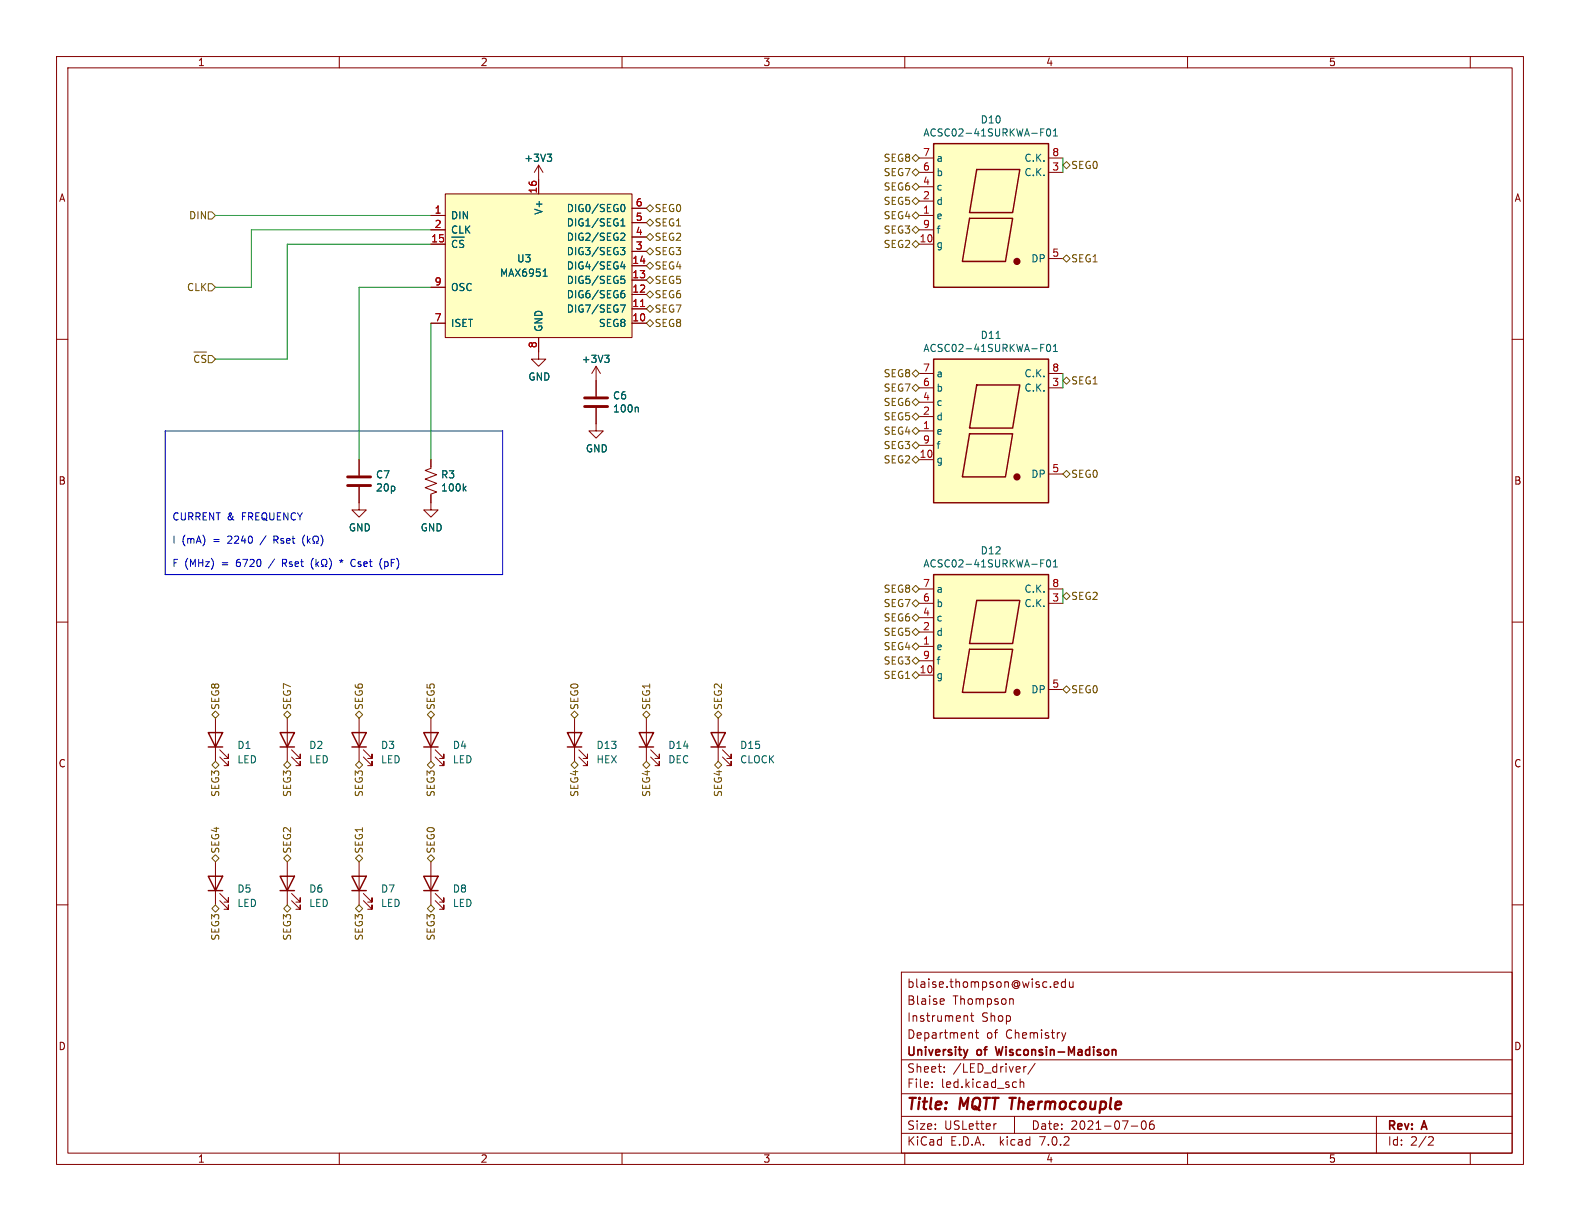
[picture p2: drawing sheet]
<svg xmlns="http://www.w3.org/2000/svg" width="279mm" height="216mm" viewBox="0 0 279 216" stroke-linecap="round" stroke-linejoin="round" font-family="sans-serif">
<g fill="none" stroke="#840000" stroke-width=".18">
<path d="M10 10h259.4v195.9h-259.4zM12 12h255.4v191.9h-255.4zM60 10v2M110 10v2M160 10v2M210 10v2M260 10v2M76.2 38.1h2.5M78.7 34.3h33.1v25.4h-33.1zM95.2 29.2v5.1M95.2 29.2l-.7 1.3M95.2 29.2l.8 1.3"/>
<path d="M111.8 39.4h2.5M111.8 36.8h2.5M162.6 38.1h2.5M162.6 35.6h2.5M162.6 30.5h2.5M162.6 33h2.5M162.6 27.9h2.5M185.4 30.5h2.6M185.4 27.9h2.6M10 60h2M76.2 43.2h2.5M76.2 40.6h2.5"/>
<path d="M76.2 57.2h2.5M76.2 50.8h2.5M95.2 59.7v3.8h1.3l-1.3 1.3-1.2-1.3h1.2M111.8 57.2h2.5M111.8 54.6h2.5M111.8 52.1h2.5M111.8 49.5h2.5M111.8 47h2.5M111.8 44.5h2.5M111.8 41.9h2.5M162.6 43.2h2.5M162.6 40.6h2.5"/>
<path d="M185.4 45.7h2.6M267.4 60h2M105.4 72.1v4.1h1.3l-1.3 1.3-1.3-1.3h1.3M105.4 64.8l-.8 1.2M105.4 64.8v5.3M105.4 64.8l.8 1.2M162.6 76.2h2.5M162.6 73.7h2.5M162.6 68.6h2.5M162.6 71.1h2.5M162.6 66h2.5M162.6 78.7h2.5"/>
<path d="M185.4 68.6h2.6M185.4 66h2.6M63.5 86.1v4.1h1.3l-1.3 1.2-1.3-1.2h1.3M63.5 81.3v2.8M76.2 81.3v1.5l-1 .4 2 .7-2 .8 2 .8-2 .7 2 .8-1 .4v2.8h1.3l-1.3 1.2-1.3-1.2h1.3M162.6 81.3h2.5M185.4 83.8h2.6M10 110h2M162.6 114.3h2.5M162.6 119.4h2.5M162.6 111.8h2.5M162.6 106.7h2.5"/>
<path d="M162.6 109.2h2.5M162.6 104.1h2.5M162.6 116.8h2.5M185.4 106.7h2.6M185.4 104.1h2.6M267.4 110h2M38.1 127v7.6M38.9 133.9l1.5 1.5v-.8v.8h-.8M38.9 132.6l1.5 1.5v-.7v.7h-.8M50.8 127v7.6M51.6 133.9l1.5 1.5v-.8v.8h-.8M51.6 132.6l1.5 1.5v-.7v.7h-.8"/>
<path d="M63.5 127v7.6M64.3 133.9l1.5 1.5v-.8v.8h-.8M64.3 132.6l1.5 1.5v-.7v.7h-.8M76.2 127v7.6M77 133.9l1.5 1.5v-.8v.8h-.8M77 132.6l1.5 1.5v-.7v.7h-.8M101.6 127v7.6M102.4 133.9l1.5 1.5v-.8v.8h-.8M102.4 132.6l1.5 1.5v-.7v.7h-.8M114.3 127v7.6M115.1 133.9l1.5 1.5v-.8v.8h-.8M115.1 132.6l1.5 1.5v-.7v.7h-.8"/>
<path d="M127 127v7.6M127.8 133.9l1.5 1.5v-.8v.8h-.8M127.8 132.6l1.5 1.5v-.7v.7h-.8M185.4 121.9h2.6M10 160h2M38.1 152.4v7.6M38.9 159.3l1.5 1.5v-.8v.8h-.8M38.9 158l1.5 1.5v-.7v.7h-.8M50.8 152.4v7.6M51.6 159.3l1.5 1.5v-.8v.8h-.8M51.6 158l1.5 1.5v-.7v.7h-.8M63.5 152.4v7.6"/>
<path d="M64.3 159.3l1.5 1.5v-.8v.8h-.8M64.3 158l1.5 1.5v-.7v.7h-.8M76.2 152.4v7.6M77 159.3l1.5 1.5v-.8v.8h-.8M77 158l1.5 1.5v-.7v.7h-.8M267.4 160h2M159.4 171.9h108v32h-108zM166.5 176.6l.4 .1 .1 .3-.7 .1M166.9 177.5l-.4 .1M170.9 179.6l.2 .2v.8M171.6 179.6h.6M171.8 179.1v1.3l.4 .2"/>
<path d="M178.8 176.6l.3 .1 .1 .1v.8M186.4 174.4l.2 .2 .4-.1M186.4 173.8l.2-.2h.3l.2 .2v.2l-.7 .1M188.4 173.7l-.4-.1-.3 .3v.4l.1 .2h.6M188.4 173.1v1.5M189.1 173.6l.1 .9 .3 .1 .3-.1M189.8 173.6v1M159.4 197.4h108M159.4 193.4h108M159.4 187.4h108M164.8 192.2v.1M164.8 191.4v.1"/>
<path d="M167 189.5v.1M167 188.7v.1M172.5 182.6h.5M172.7 182.1v1.3l.3 .2M176.2 198.7l-.3 .1M179.4 197.4v3M179.6 191.3l.2 .1M179.8 192.2l-.2 .1M180.4 190.8v1.5M180.4 191.4l.2-.1 .4 .1v.9M181 188.6v1M181.5 188.6l-.3 .1-.2 .2"/>
<path d="M183 188l-1.2 2M187.8 182.6l.3 1M188.1 183.6l-.2 .4M188.5 182.6l-.4 1M200 199.1h1.2M202 198.3l.2-.1a.81 .81 0 0 1 .6 .6 .81 .81 0 0 1-.3 .8l-.2 .1a.81 .81 0 0 1-.6-.6 .81 .81 0 0 1 .3-.8zM204 198.2a.59 .59 0 0 0-.7 .6v.6l.1 .2 .4 .1 .2-.1 .1-.5-.1-.3h-.5l-.2 .3M243.4 197.4v6.5M60 203.9v2M110 203.9v2M159.4 200.4h108M160 203.9v2"/>
<path d="M210 203.9v2M252.8 201l.5 .1 .2 .3-1 1.1h1M260 203.9v2"/>
</g>
<path d="M196.9 185.6h.2l.2 .2v.8" fill="none" stroke="#840000" stroke-width=".3"/>
<g fill="none" stroke="#006464" stroke-width=".18">
<path d="M96.8 27.3h.7l-.4 .4M97.3 27.7l.2 .3v.3l-.2 .2M109.8 40h.7M109.8 39.1l.3-.4v1.3M110 36.2l.1-.1a.68 .68 0 0 1 .4 .7 .68 .68 0 0 1-.4 .6h-.1M184 23.4h.5M184 22.8h.6M185.2 22.9l.2-.1a.68 .68 0 0 1 .4 .6 .68 .68 0 0 1-.4 .7l-.2-.2-.1-.3zM186.3 23.2l.3-.4v1.3M186.3 24.1h.7M80.8 42.6l-.4-.1-.3 .3M82 42.6l-.5-.1-.2 .2"/>
<path d="M96 48.8h.8M96.3 47.8l.1-.2v1.2M109.7 53.9h.9l-.6 1.3M109.7 43.8h.8l-.4 .5 .3 .1 .1 .4-.2 .2h-.4M109.8 48.8h.6M109.9 51.9h.4l.2 .2-.1 .5h-.5M110 41.2l.4 .1 .1 .3-.8 .9h.8M110 49.3h.3l.2 .3-.1 .5h-.4M110.1 46.2l-.3 1h.8M110.4 51.4l-.4 .1M110.4 46.7v.9M106.9 62.8h.8l-.4 .5"/>
<path d="M107.5 63.3l.2 .2v.3l-.2 .3M112.7 72l.2 .2v.7M184 61.5h.5M184 60.9h.6M185.2 61l.2-.1a.68 .68 0 0 1 .4 .6 .68 .68 0 0 1-.4 .7l-.2-.2-.1-.3zM186.3 62.2h.7M186.3 61.3l.3-.4v1.3M82.1 86.3l.3 .5M82.4 86l-.5 .5M184 99.6h.5M184 99h.6M185.2 99.1l.2-.1a.68 .68 0 0 1 .4 .6 .68 .68 0 0 1-.4 .7l-.2-.2-.1-.3z"/>
<path d="M186.3 99.4l.3-.4v1.3M186.3 100.3h.7"/>
</g>
<g fill="#ffffc2" stroke="#ffffc2" stroke-width=".18">
<path d="M165.1 63.5h20.3v25.4h-20.3z"/>
<path d="M165.1 101.6h20.3v25.4h-20.3z"/>
<path d="M165.1 25.4h20.3v25.4h-20.3z"/>
<path d="M78.7 34.3h33.1v25.4h-33.1z"/>
</g>
<g fill="none" stroke="#840000" stroke-width=".25">
<path d="M165.1 25.4h20.3v25.4h-20.3zM171.4 38.6h7.7l-1.3 7.6h-7.6zM172.7 30h7.6l-1.2 7.6h-7.7zM165.1 63.5h20.3v25.4h-20.3zM171.4 76.7h7.7l-1.3 7.6h-7.6zM172.7 68.1h7.6l-1.2 7.6h-7.7zM165.1 101.6h20.3v25.4h-20.3zM171.4 114.8h7.7l-1.3 7.6h-7.6zM172.7 106.2h7.6l-1.2 7.6h-7.7zM36.8 129.5h2.6l-1.3 2.6zM36.8 132.1h2.6M49.5 129.5h2.6l-1.3 2.6z"/>
<path d="M49.5 132.1h2.6M62.2 129.5h2.6l-1.3 2.6zM62.2 132.1h2.6M74.9 129.5h2.6l-1.3 2.6zM74.9 132.1h2.6M100.3 129.5h2.6l-1.3 2.6zM100.3 132.1h2.6M113 129.5h2.6l-1.3 2.6zM113 132.1h2.6M125.7 129.5h2.6l-1.3 2.6zM125.7 132.1h2.6M36.8 154.9h2.6l-1.3 2.6z"/>
<path d="M36.8 157.5h2.6M49.5 154.9h2.6l-1.3 2.6zM49.5 157.5h2.6M62.2 154.9h2.6l-1.3 2.6zM62.2 157.5h2.6M74.9 154.9h2.6l-1.3 2.6zM74.9 157.5h2.6"/>
</g>
<g fill="#840000" stroke="#840000" stroke-width=".25">
<circle cx="179.8" cy="84.3" r=".51"/>
<circle cx="179.8" cy="122.4" r=".51"/>
<circle cx="179.8" cy="46.2" r=".51"/>
</g>
<path d="M103.4 71.9h4M103.4 70.4h4M61.5 85.9h4M61.5 84.3h4" fill="none" stroke="#840000" stroke-width=".51"/>
<path d="M113.3 54.2h.7" fill="none" stroke="#a90000" stroke-width=".18"/>
<g fill="none" stroke="#725600" stroke-width=".18">
<path d="M36.8 37.5h.7l.6 .6-.6 .6h-.7zM114.3 39.4l.6-.7 .7 .7-.7 .6zM114.3 36.8l.6-.6 .7 .6-.7 .7zM161.3 35.6l.6-.7 .7 .7-.7 .6zM161.3 27.9l.6-.6 .7 .6-.7 .7zM161.3 33l.6-.6 .7 .6-.7 .7zM161.3 30.5l.6-.7 .7 .7-.7 .6zM161.9 37.5l.7 .6-.7 .6-.6-.6zM188.6 28.6l.6 .6-.6 .6-.6-.6zM36.8 50.2h.7l.6 .6-.6 .6h-.7zM114.3 44.5l.6-.7 .7 .7-.7 .6zM114.3 41.9l.6-.6 .7 .6-.7 .6z"/>
<path d="M114.3 54.6l.6-.6 .7 .6-.7 .6zM114.3 52.1l.6-.7 .7 .7-.7 .6zM114.3 49.5l.6-.6 .7 .6-.7 .7zM114.3 47l.6-.6 .7 .6-.7 .6zM114.3 57.2l.6-.7 .7 .7-.7 .6zM161.3 43.2l.6-.7 .7 .7-.7 .6zM161.9 40l.7 .6-.7 .7-.6-.7zM188 45.7l.6-.6 .6 .6-.6 .7zM34.3 62.2h2.2M35.2 62.9l-.4-.1-.3 .3M36.4 62.9l-.5-.1-.2 .3M36.8 62.9h.7l.6 .6-.6 .6h-.7z"/>
<path d="M161.3 68.6l.6-.7 .7 .7-.7 .6zM161.3 66l.6-.6 .7 .6-.7 .7zM161.3 76.2l.6-.6 .7 .6-.7 .6zM161.3 71.1l.6-.6 .7 .6-.7 .7zM161.3 73.7l.6-.7 .7 .7-.7 .6zM161.9 78.1l.7 .6-.7 .7-.6-.7zM188 67.3l.6-.6 .6 .6-.6 .6zM161.9 80.6l.7 .7-.7 .6-.6-.6zM188 83.8l.6-.6 .6 .6-.6 .7zM161.3 106.7l.6-.7 .7 .7-.7 .6zM161.3 116.8l.6-.6 .7 .6-.7 .7zM161.3 119.4l.6-.7 .7 .7-.7 .6z"/>
<path d="M161.3 114.3l.6-.6 .7 .6-.7 .6zM161.3 111.8l.6-.7 .7 .7-.7 .6zM161.3 109.2l.6-.6 .7 .6-.7 .7zM161.9 103.5l.7 .6-.7 .7-.6-.7zM188.6 104.8l.6 .6-.6 .6-.6-.6zM37.5 135.3l.6-.7 .6 .7-.6 .6zM37.5 126.4l.6-.7 .6 .7-.6 .6zM50.2 126.4l.6-.7 .6 .7-.6 .6zM50.2 135.3l.6-.7 .6 .7-.6 .6zM62.9 135.3l.6-.7 .6 .7-.6 .6zM62.9 126.4l.6-.7 .6 .7-.6 .6zM75.6 135.3l.6-.7 .6 .7-.6 .6z"/>
<path d="M75.6 126.4l.6-.7 .6 .7-.6 .6zM101 126.4l.6-.7 .6 .7-.6 .6zM101 135.3l.6-.7 .6 .7-.6 .6zM113.7 135.3l.6-.7 .6 .7-.6 .6zM113.7 126.4l.6-.7 .6 .7-.6 .6zM126.4 135.3l.6-.7 .6 .7-.6 .6zM126.4 126.4l.6-.7 .6 .7-.6 .6zM188 121.9l.6-.6 .6 .6-.6 .7zM37.5 151.8l.6-.7 .6 .7-.6 .6zM50.2 151.8l.6-.7 .6 .7-.6 .6zM62.9 151.8l.6-.7 .6 .7-.6 .6zM75.6 151.8l.6-.7 .6 .7-.6 .6z"/>
<path d="M37.5 160.7l.6-.7 .6 .7-.6 .6zM50.2 160.7l.6-.7 .6 .7-.6 .6zM62.9 160.7l.6-.7 .6 .7-.6 .6zM75.6 160.7l.6-.7 .6 .7-.6 .6z"/>
</g>
<g fill="none" stroke="#0000c2" stroke-width=".18">
<path d="M29.2 76.2h59.7v25.4h-59.7zM53.9 94.6a1.46 1.46 0 0 0 0 1.9M54.4 94.8v1.3M54.5 95.6l.4 .5M54.9 95.2l-.5 .5M55.3 96.1h.3v-.3a.54 .54 0 0 1-.2-.7 .54 .54 0 0 1 .7-.2 .58 .58 0 0 1-.1 .9v.3h.3M55.4 98.7a1.46 1.46 0 0 0 0 2M55.9 98.9v1.3M56 99.7l.4 .5M56.4 99.3l-.5 .5M56.7 94.6a1.46 1.46 0 0 1 0 1.9M58.2 98.7a1.46 1.46 0 0 1 0 2"/>
<path d="M60.1 99.1l.3 .1-.2 .2M62.8 99a.6 .6 0 0 0-.8 .4 .6 .6 0 0 0 .6 .8l.2-.1M63.8 99.4l-.3-.1-.2 .2 .1 .2 .4 .1v.3h-.5M64.3 99.8l.7-.2-.1-.2-.4-.1-.2 .2 .1 .6h.5M65.3 99.3h.5M65.5 98.9v1.1l.3 .2M67.6 98.7a1.46 1.46 0 0 0 0 2M56.8 100.2h.3v-.3a.54 .54 0 0 1-.2-.7 .54 .54 0 0 1 .7-.2 .58 .58 0 0 1-.1 .9v.3h.3"/>
</g>
<path d="M38.1 38.1h38.1M188 27.9v2.6M76.2 57.2v24.1M76.2 43.2h-25.4v20.3h-12.7M76.2 40.6h-31.8v10.2h-6.3M76.2 50.8h-12.7v30.5M188 66v2.6M188 104.1v2.6" fill="none" stroke="#009600" stroke-width=".18"/>
<g font-size="2.8" fill="#840000">
<text x="160.4" y="196.7">Title:</text>
<text x="169.8" y="196.7">MQTT Thermocouple</text>
</g>
<g font-size="2.1" fill="#840000">
<text x="160.4" y="177.8">Blaise</text>
<text x="160.4" y="174.8">blaise.thompson@wisc.edu</text>
<text x="168.5" y="177.8">Thompson</text>
<text x="160.4" y="183.8">Department</text>
<text x="160.4" y="180.8">Instrument</text>
<text x="173.6" y="180.8">Shop</text>
<text x="174.4" y="183.8">of</text>
<text x="177.8" y="183.8">Chemistry</text>
<text x="160.4" y="189.8">Sheet:</text>
<text x="160.4" y="187">University</text>
<text x="168.6" y="189.8">/LED_driver/</text>
<text x="172.9" y="187">of</text>
<text x="176.7" y="187">Wisconsin-Madison</text>
<text x="160.4" y="192.5">File:</text>
<text x="166.4" y="192.5">led.kicad_sch</text>
<text x="160.4" y="202.7">KiCad</text>
<text x="160.4" y="199.9">Size:</text>
<text x="167" y="199.9">USLetter</text>
<text x="168.1" y="202.7">E.D.A.</text>
<text x="176.8" y="202.7">kicad</text>
<text x="182.4" y="199.9">Date:</text>
<text x="183.9" y="202.7">7.0.2</text>
<text x="189.3" y="199.9">2021-07-06</text>
<text x="245.4" y="200.1">Rev:</text>
<text x="245.4" y="202.7">Id:</text>
<text x="249.4" y="202.7">2/2</text>
<text x="251.6" y="200.1">A</text>
</g>
<g font-size="1.8" fill="#840000">
<text x="35" y="11.8">1</text>
<text x="85" y="11.8">2</text>
<text x="135" y="11.8">3</text>
<text x="185" y="11.8">4</text>
<text x="235" y="11.8">5</text>
<text x="10.4" y="35.8">A</text>
<text x="267.8" y="35.8">A</text>
<text x="10.3" y="85.8">B</text>
<text x="267.7" y="85.8">B</text>
<text x="10.3" y="135.8">C</text>
<text x="267.7" y="135.8">C</text>
<text x="10.3" y="185.8">D</text>
<text x="267.7" y="185.8">D</text>
<text x="35" y="205.7">1</text>
<text x="85" y="205.7">2</text>
<text x="135" y="205.7">3</text>
<text x="185" y="205.7">4</text>
<text x="235" y="205.7">5</text>
</g>
<g font-size="1.8" fill="#006464">
<text x="173.4" y="22">D10</text>
<text x="92.6" y="28.8">+3V3</text>
<text x="163.2" y="24.3">ACSC02-41SURKWA-F01</text>
<text x="165.6" y="28.8">a</text>
<text x="181" y="28.8">C.K.</text>
<text x="165.6" y="33.8">c</text>
<text x="165.6" y="31.3">b</text>
<text x="181" y="31.3">C.K.</text>
<text x="79.8" y="38.9">DIN</text>
<text x="79.8" y="41.5">CLK</text>
<text x="96.1" y="38.1" transform="rotate(-90 96.1 38.1)">V+</text>
<text x="100.1" y="40.2">DIG1/SEG1</text>
<text x="100.1" y="37.7">DIG0/SEG0</text>
<text x="165.6" y="38.9">e</text>
<text x="165.6" y="36.4">d</text>
<text x="165.6" y="41.5">f</text>
<text x="79.8" y="44.6">~{CS}</text>
<text x="91.4" y="46.5">U3</text>
<text x="100.1" y="47.8">DIG4/SEG4</text>
<text x="100.1" y="45.3">DIG3/SEG3</text>
<text x="100.1" y="42.7">DIG2/SEG2</text>
<text x="165.6" y="44">g</text>
<text x="182.2" y="46.5">DP</text>
<text x="79.8" y="51.6">OSC</text>
<text x="88.4" y="49.1">MAX6951</text>
<text x="100.1" y="52.9">DIG6/SEG6</text>
<text x="100.1" y="50.4">DIG5/SEG5</text>
<text x="79.8" y="58">ISET</text>
<text x="96.1" y="58.7" transform="rotate(-90 96.1 58.7)">GND</text>
<text x="100.1" y="55.4">DIG7/SEG7</text>
<text x="105.8" y="58">SEG8</text>
<text x="102.8" y="64.3">+3V3</text>
<text x="163.2" y="62.4">ACSC02-41SURKWA-F01</text>
<text x="173.4" y="60.1">D11</text>
<text x="93.4" y="67.4">GND</text>
<text x="108.3" y="70.8">C6</text>
<text x="165.6" y="71.9">c</text>
<text x="165.6" y="69.4">b</text>
<text x="165.6" y="66.9">a</text>
<text x="181" y="69.4">C.K.</text>
<text x="181" y="66.9">C.K.</text>
<text x="108.3" y="73.1">100n</text>
<text x="165.6" y="77">e</text>
<text x="165.6" y="74.5">d</text>
<text x="103.5" y="80.1">GND</text>
<text x="165.6" y="82.1">g</text>
<text x="165.6" y="79.6">f</text>
<text x="66.4" y="84.7">C7</text>
<text x="66.4" y="87.1">20p</text>
<text x="77.9" y="84.7">R3</text>
<text x="77.9" y="87.1">100k</text>
<text x="182.2" y="84.6">DP</text>
<text x="61.6" y="94.1">GND</text>
<text x="74.3" y="94.1">GND</text>
<text x="163.2" y="100.5">ACSC02-41SURKWA-F01</text>
<text x="173.4" y="98.2">D12</text>
<text x="165.6" y="107.5">b</text>
<text x="165.6" y="105">a</text>
<text x="181" y="107.5">C.K.</text>
<text x="181" y="105">C.K.</text>
<text x="165.6" y="112.6">d</text>
<text x="165.6" y="110">c</text>
<text x="165.6" y="115.1">e</text>
<text x="165.6" y="117.7">f</text>
<text x="165.6" y="120.2">g</text>
<text x="182.2" y="122.7">DP</text>
<text x="41.9" y="132.6">D1</text>
<text x="41.9" y="135.1">LED</text>
<text x="54.6" y="132.6">D2</text>
<text x="54.6" y="135.1">LED</text>
<text x="67.3" y="132.6">D3</text>
<text x="67.3" y="135.1">LED</text>
<text x="80" y="132.6">D4</text>
<text x="80" y="135.1">LED</text>
<text x="105.4" y="132.6">D13</text>
<text x="105.4" y="135.1">HEX</text>
<text x="118.1" y="132.6">D14</text>
<text x="118.1" y="135.1">DEC</text>
<text x="130.8" y="132.6">D15</text>
<text x="130.8" y="135.1">CLOCK</text>
<text x="41.9" y="158">D5</text>
<text x="41.9" y="160.5">LED</text>
<text x="54.6" y="158">D6</text>
<text x="54.6" y="160.5">LED</text>
<text x="67.3" y="158">D7</text>
<text x="67.3" y="160.5">LED</text>
<text x="80" y="158">D8</text>
<text x="80" y="160.5">LED</text>
</g>
<g font-size="1.8" fill="#725600">
<text x="156.1" y="28.8">SEG8</text>
<text x="156.1" y="33.8">SEG6</text>
<text x="156.1" y="31.3">SEG7</text>
<text x="189.4" y="30">SEG0</text>
<text x="33.3" y="38.9">DIN</text>
<text x="115.8" y="40.2">SEG1</text>
<text x="115.8" y="37.7">SEG0</text>
<text x="156.1" y="38.9">SEG4</text>
<text x="156.1" y="41.5">SEG3</text>
<text x="156.1" y="36.4">SEG5</text>
<text x="115.8" y="45.3">SEG3</text>
<text x="115.8" y="42.7">SEG2</text>
<text x="115.8" y="47.8">SEG4</text>
<text x="156.1" y="44">SEG2</text>
<text x="189.4" y="46.5">SEG1</text>
<text x="32.9" y="51.6">CLK</text>
<text x="115.8" y="52.9">SEG6</text>
<text x="115.8" y="50.4">SEG5</text>
<text x="115.8" y="55.4">SEG7</text>
<text x="115.8" y="58">SEG8</text>
<text x="34" y="64.9">~{CS}</text>
<text x="156.1" y="69.4">SEG7</text>
<text x="156.1" y="66.9">SEG8</text>
<text x="156.1" y="71.9">SEG6</text>
<text x="189.4" y="68.1">SEG1</text>
<text x="156.1" y="77">SEG4</text>
<text x="156.1" y="74.5">SEG5</text>
<text x="156.1" y="82.1">SEG2</text>
<text x="156.1" y="79.6">SEG3</text>
<text x="189.4" y="84.6">SEG0</text>
<text x="156.1" y="107.5">SEG7</text>
<text x="156.1" y="105">SEG8</text>
<text x="189.4" y="106.2">SEG2</text>
<text x="156.1" y="112.6">SEG5</text>
<text x="156.1" y="110">SEG6</text>
<text x="156.1" y="117.7">SEG3</text>
<text x="156.1" y="115.1">SEG4</text>
<text x="38.9" y="125.5" transform="rotate(-90 38.9 125.5)">SEG8</text>
<text x="51.6" y="125.5" transform="rotate(-90 51.6 125.5)">SEG7</text>
<text x="64.3" y="125.5" transform="rotate(-90 64.3 125.5)">SEG6</text>
<text x="77" y="125.5" transform="rotate(-90 77 125.5)">SEG5</text>
<text x="102.4" y="125.5" transform="rotate(-90 102.4 125.5)">SEG0</text>
<text x="115.1" y="125.5" transform="rotate(-90 115.1 125.5)">SEG1</text>
<text x="127.8" y="125.5" transform="rotate(-90 127.8 125.5)">SEG2</text>
<text x="156.1" y="120.2">SEG1</text>
<text x="189.4" y="122.7">SEG0</text>
<text x="38.9" y="141" transform="rotate(-90 38.9 141)">SEG3</text>
<text x="51.6" y="141" transform="rotate(-90 51.6 141)">SEG3</text>
<text x="64.3" y="141" transform="rotate(-90 64.3 141)">SEG3</text>
<text x="77" y="141" transform="rotate(-90 77 141)">SEG3</text>
<text x="102.4" y="141" transform="rotate(-90 102.4 141)">SEG4</text>
<text x="115.1" y="141" transform="rotate(-90 115.1 141)">SEG4</text>
<text x="127.8" y="141" transform="rotate(-90 127.8 141)">SEG4</text>
<text x="38.9" y="150.9" transform="rotate(-90 38.9 150.9)">SEG4</text>
<text x="51.6" y="150.9" transform="rotate(-90 51.6 150.9)">SEG2</text>
<text x="64.3" y="150.9" transform="rotate(-90 64.3 150.9)">SEG1</text>
<text x="77" y="150.9" transform="rotate(-90 77 150.9)">SEG0</text>
<text x="38.9" y="166.4" transform="rotate(-90 38.9 166.4)">SEG3</text>
<text x="51.6" y="166.4" transform="rotate(-90 51.6 166.4)">SEG3</text>
<text x="64.3" y="166.4" transform="rotate(-90 64.3 166.4)">SEG3</text>
<text x="77" y="166.4" transform="rotate(-90 77 166.4)">SEG3</text>
</g>
<g font-size="1.8" fill="#a90000">
<text x="163.2" y="27.7">7</text>
<text x="186" y="27.7">8</text>
<text x="95" y="34.3" transform="rotate(-90 95 34.3)">16</text>
<text x="163.2" y="35.3">2</text>
<text x="163.2" y="32.8">4</text>
<text x="163.2" y="30.2">6</text>
<text x="186" y="30.2">3</text>
<text x="76.8" y="37.8">1</text>
<text x="76.8" y="40.4">2</text>
<text x="112.4" y="41.7">4</text>
<text x="112.4" y="39.1">5</text>
<text x="112.4" y="36.6">6</text>
<text x="163.2" y="37.8">1</text>
<text x="163.2" y="40.4">9</text>
<text x="76.2" y="42.9">15</text>
<text x="111.8" y="46.7">14</text>
<text x="112.4" y="44.2">3</text>
<text x="162.6" y="42.9">10</text>
<text x="186" y="45.5">5</text>
<text x="76.8" y="50.5">9</text>
<text x="111.8" y="51.8">12</text>
<text x="111.8" y="49.3">13</text>
<text x="76.8" y="56.9">7</text>
<text x="111.8" y="56.9">10</text>
<text x="111.8" y="54.4">11</text>
<text x="95" y="61.6" transform="rotate(-90 95 61.6)">8</text>
<text x="163.2" y="65.8">7</text>
<text x="186" y="65.8">8</text>
<text x="163.2" y="70.9">4</text>
<text x="163.2" y="68.3">6</text>
<text x="186" y="68.3">3</text>
<text x="163.2" y="75.9">1</text>
<text x="163.2" y="73.4">2</text>
<text x="162.6" y="81">10</text>
<text x="163.2" y="78.5">9</text>
<text x="186" y="83.6">5</text>
<text x="163.2" y="106.4">6</text>
<text x="163.2" y="103.9">7</text>
<text x="186" y="106.4">3</text>
<text x="186" y="103.9">8</text>
<text x="163.2" y="111.5">2</text>
<text x="163.2" y="109">4</text>
<text x="162.6" y="119.1">10</text>
<text x="163.2" y="114">1</text>
<text x="163.2" y="116.6">9</text>
<text x="186" y="121.7">5</text>
</g>
<g font-size="1.8" fill="#0000c2">
<text x="30.5" y="92.1">CURRENT &amp;</text>
<text x="42.8" y="92.1">FREQUENCY</text>
<text x="30.5" y="96.2">I (mA)</text>
<text x="30.5" y="100.3">F (MHz)</text>
<text x="37.7" y="96.2">=</text>
<text x="39.3" y="100.3">=</text>
<text x="40.4" y="96.2">2240</text>
<text x="41.9" y="100.3">6720</text>
<text x="46.3" y="96.2">/</text>
<text x="47.9" y="100.3">/</text>
<text x="48.8" y="96.2">Rset</text>
<text x="50.3" y="100.3">Rset</text>
<text x="60.8" y="100.3">*</text>
<text x="68" y="100.3">(pF)</text>
</g>
</svg>
